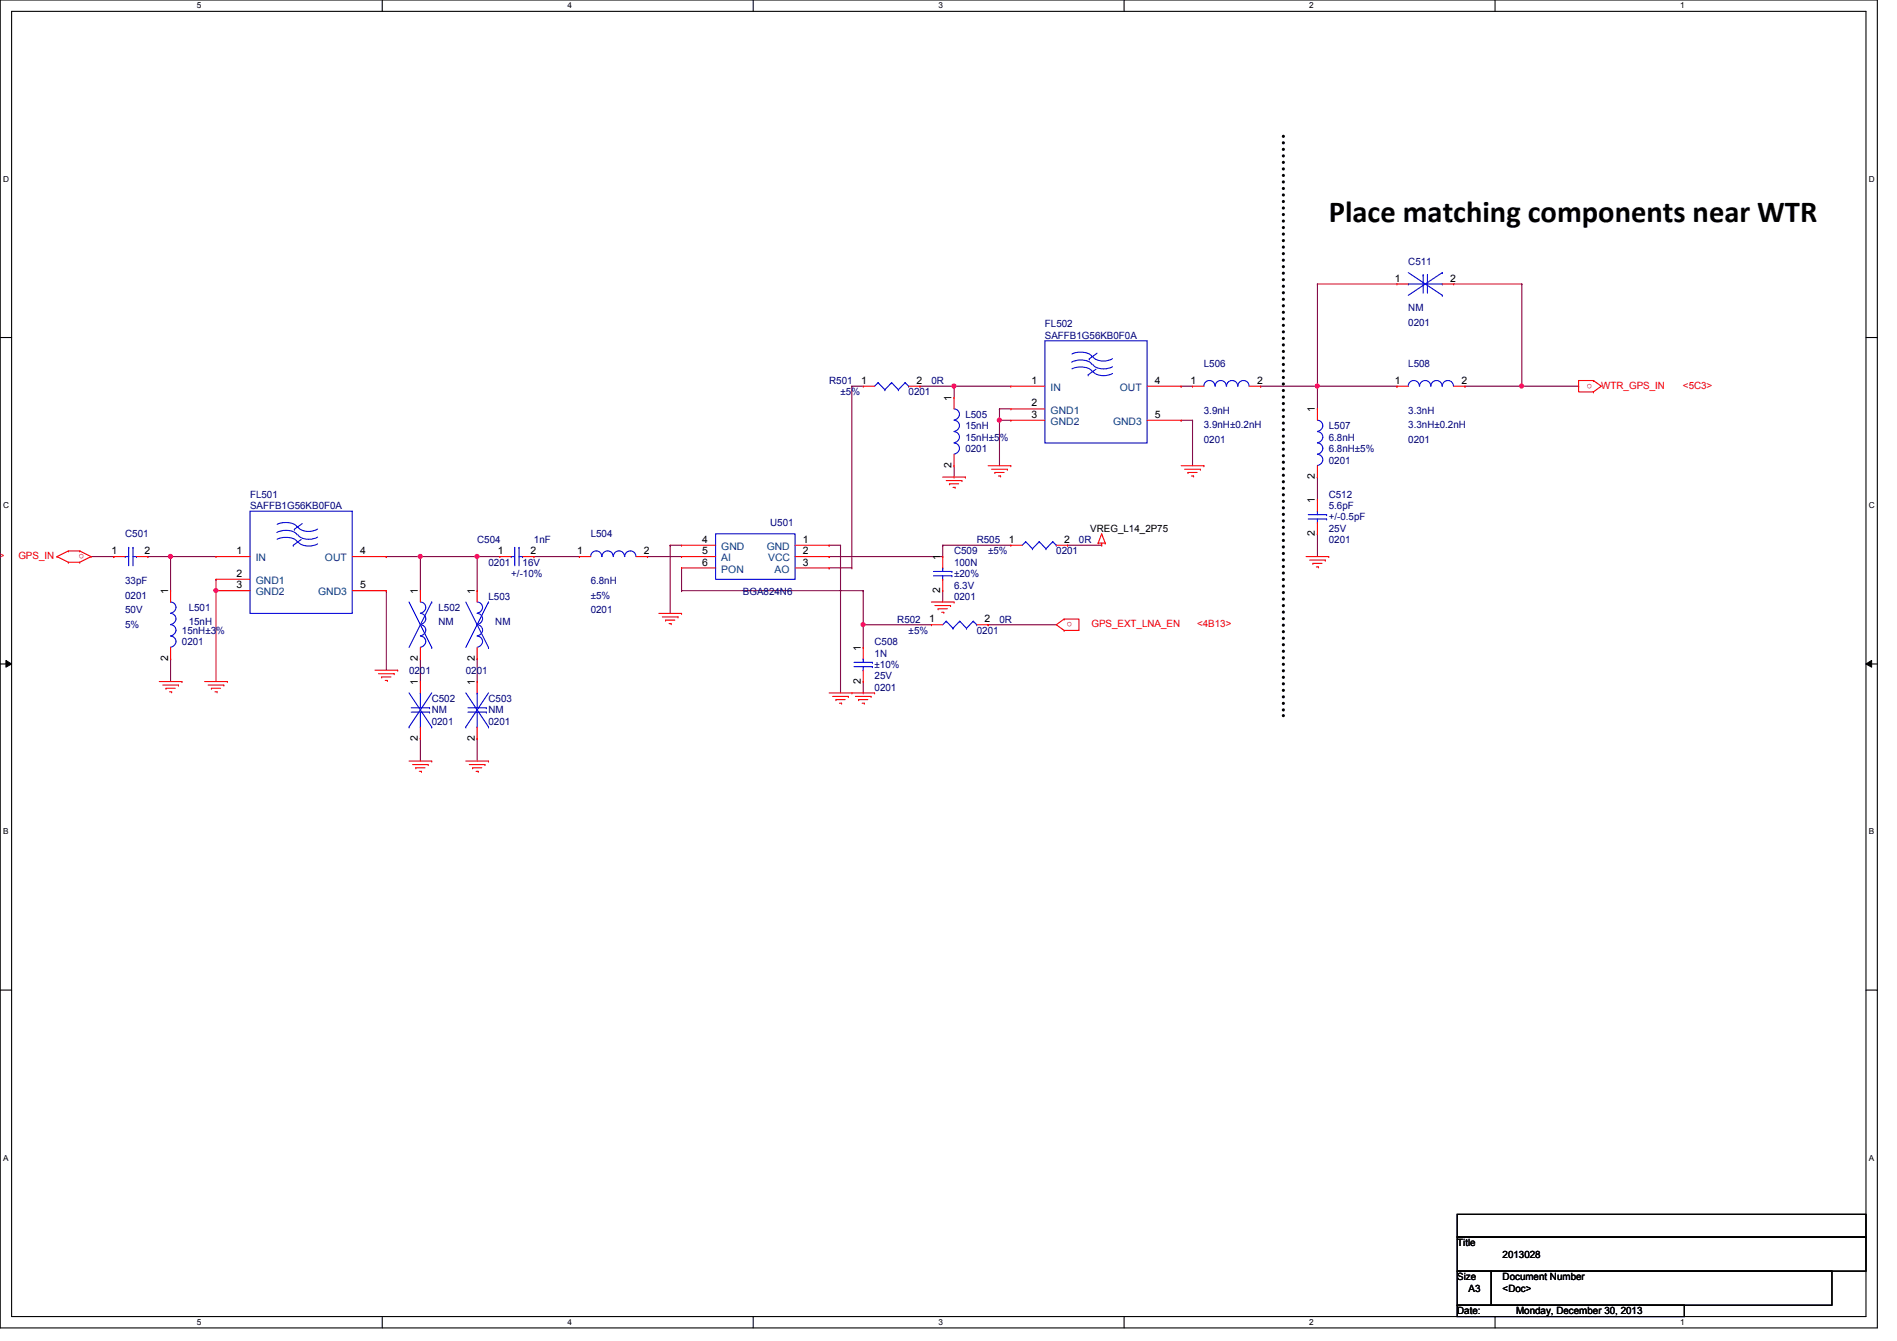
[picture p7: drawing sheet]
<svg xmlns="http://www.w3.org/2000/svg" width="297mm" height="210mm" viewBox="0 0 297 210" stroke-linecap="round" stroke-linejoin="round" font-family="sans-serif">
<path d="M0 0h294v207.9h-294zM1.8 1.8h290.4v204.3h-290.4z" fill="none" stroke="#000" stroke-width=".17"/>
<g fill="#fff">
<path d="M30.8 .2h.7v1.4h-.7z"/>
<path d="M30.8 206.2h.7v1.4h-.7z"/>
</g>
<path d="M59.9 0v1.8M59.9 206.1v1.8" fill="none" stroke="#000" stroke-width=".17"/>
<g fill="#fff">
<path d="M88.9 .2h.6v1.4h-.6z"/>
<path d="M88.9 206.2h.6v1.4h-.6z"/>
</g>
<path d="M117.9 0v1.8M117.9 206.1v1.8" fill="none" stroke="#000" stroke-width=".17"/>
<g fill="#fff">
<path d="M146.9 .2h.7v1.4h-.7z"/>
<path d="M146.9 206.2h.7v1.4h-.7z"/>
</g>
<path d="M176 0v1.8M176 206.1v1.8" fill="none" stroke="#000" stroke-width=".17"/>
<g fill="#fff">
<path d="M205 .2h.7v1.4h-.7z"/>
<path d="M205 206.2h.7v1.4h-.7z"/>
</g>
<path d="M234.1 0v1.8M234.1 206.1v1.8" fill="none" stroke="#000" stroke-width=".17"/>
<g fill="#fff">
<path d="M263.1 .2h.7v1.4h-.7z"/>
<path d="M263.1 206.2h.7v1.4h-.7z"/>
<path d="M.5 27.3h.9v1.4h-.9z"/>
<path d="M292.6 27.3h.9v1.4h-.9z"/>
<path d="M.5 78.4h.9v1.4h-.9z"/>
<path d="M292.6 78.4h.9v1.4h-.9z"/>
</g>
<path d="M0 52.8h1.8M292.2 52.8h1.8" fill="none" stroke="#000" stroke-width=".17"/>
<g fill="#fff">
<path d="M.5 129.5h.8v1.4h-.8z"/>
<path d="M292.6 129.5h.9v1.4h-.9z"/>
</g>
<path d="M0 103.9h1.8M292.2 103.9h1.8" fill="none" stroke="#000" stroke-width=".17"/>
<path d="M.9 103.4l.9 .5-.9 .5zM292.2 103.9l.9-.5v1z" fill="#000"/>
<path d="M.9 103.4l.9 .5-.9 .5zM292.2 103.9l.9-.5v1z" fill="none" stroke="#000" stroke-width=".16"/>
<g fill="#fff">
<path d="M.5 180.5h.8v1.4h-.8z"/>
<path d="M292.6 180.5h.9v1.4h-.9z"/>
</g>
<path d="M0 155h1.8M292.2 155h1.8" fill="none" stroke="#000" stroke-width=".17"/>
<path d="M201 21.3v90.7" fill="none" stroke="#000" stroke-width=".51" stroke-dasharray="0 1"/>
<circle cx="201" cy="112" r=".25" fill="#000" stroke-dasharray="0 1"/>
<path d="M14.3 87.1h3.5M17.8 87.1h.1M26.7 87.1h.1M26.7 87.1v5.4" fill="none" stroke="#800040" stroke-width=".17"/>
<circle cx="26.7" cy="87.1" r=".32" fill="#f0f"/>
<circle cx="26.7" cy="87.1" r=".32" fill="none" stroke="#f0f" stroke-width=".17"/>
<path d="M26.7 87.1h.1M26.7 87.1h7.1M60.5 87.1h.1M60.5 87.1h5.3" fill="none" stroke="#800040" stroke-width=".17"/>
<circle cx="65.8" cy="87.1" r=".32" fill="#f0f"/>
<circle cx="65.8" cy="87.1" r=".32" fill="none" stroke="#f0f" stroke-width=".17"/>
<g fill="none" stroke="#800040" stroke-width=".17">
<path d="M133.4 60.5h.1M133.4 60.5h1.8M144.1 60.5h.1M144.1 60.5h5.3M65.8 87.1h.1M65.8 87.1v5.4M65.8 87.1h8.9M147.6 85.3h.1M147.6 92.5h.1M147.6 85.3h10.7M147.6 92.5v1.7M167.2 85.3h.1"/>
<path d="M167.2 85.3h5.3M65.8 103.1h.1M65.8 115.6h.1M65.8 103.1v3.6M65.8 115.6v3.5"/>
</g>
<circle cx="149.4" cy="60.4" r=".32" fill="#f0f"/>
<circle cx="149.4" cy="60.4" r=".32" fill="none" stroke="#f0f" stroke-width=".17"/>
<path d="M149.4 60.5h.1M149.4 60.5v1.7M149.4 60.5h8.9M156.5 64h.1M156.5 65.8h.1M156.5 64h1.8M156.5 64v8.9M156.5 65.8h1.8M104.9 85.3h.1M104.9 85.3h1.8M104.9 85.3v10.7" fill="none" stroke="#800040" stroke-width=".17"/>
<circle cx="156.5" cy="65.8" r=".32" fill="#f0f"/>
<circle cx="156.5" cy="65.8" r=".32" fill="none" stroke="#f0f" stroke-width=".17"/>
<g fill="none" stroke="#800040" stroke-width=".17">
<path d="M206.3 44.4h.1M206.3 44.4v19.6M206.3 44.4h12.4M185 65.8h.1M185 60.5h.1M185 65.8h1.7M185 60.5h1.7M186.7 65.8h.1M186.7 65.8v7.1M197.4 60.5h.1M197.4 60.5h21.3M206.3 74.7h.1"/>
<path d="M206.3 60.5h.1M206.3 74.7v3.5M218.7 60.5h.1M206.3 83.6h.1M206.3 83.6v3.5"/>
</g>
<circle cx="206.3" cy="60.4" r=".32" fill="#f0f"/>
<circle cx="206.3" cy="60.4" r=".32" fill="none" stroke="#f0f" stroke-width=".17"/>
<path d="M238.3 44.4v16.1M238.3 60.5h.1" fill="none" stroke="#800040" stroke-width=".17"/>
<circle cx="238.3" cy="60.4" r=".32" fill="#f0f"/>
<circle cx="238.3" cy="60.4" r=".32" fill="none" stroke="#f0f" stroke-width=".17"/>
<path d="M229.4 60.5h.1M229.4 60.5h17.8M247.2 60.5h.1M33.8 90.7h.1M33.8 92.5h.1M33.8 90.7v16" fill="none" stroke="#800040" stroke-width=".17"/>
<circle cx="33.8" cy="92.4" r=".32" fill="#f0f"/>
<circle cx="33.8" cy="92.4" r=".32" fill="none" stroke="#f0f" stroke-width=".17"/>
<g fill="none" stroke="#800040" stroke-width=".17">
<path d="M227.6 44.4h10.7M238.3 44.4h.1M133.4 60.5v28.4M23.2 87.1h.1M23.2 87.1h3.5M60.5 92.5h.1M60.5 92.5v12.4M101.4 87.1h.1M101.4 87.1h5.3M106.7 88.9h.1M106.7 92.5h.1M106.7 88.9v3.6"/>
<path d="M106.7 92.5h28.5M129.8 88.9h.1M129.8 88.9h3.6M133.4 88.9h.1M135.2 92.5h.1M135.2 92.5v5.3M26.7 103.1h.1M26.7 103.1v3.6M74.7 103.1h.1M74.7 115.6h.1M74.7 103.1v3.6M74.7 115.6v3.5"/>
</g>
<circle cx="135.1" cy="97.8" r=".32" fill="#f0f"/>
<circle cx="135.1" cy="97.8" r=".32" fill="none" stroke="#f0f" stroke-width=".17"/>
<g fill="none" stroke="#800040" stroke-width=".17">
<path d="M149.4 74.7h.1M149.4 72.9v1.8M74.7 87.1h.1M74.7 87.1h3.6M129.8 87.1h.1M129.8 85.3h.1M129.8 87.1h17.8M129.8 85.3h1.8M131.6 85.3h.1M131.6 85.3v23.2M135.2 97.8h.1M135.2 97.8h10.6"/>
<path d="M135.2 97.8v3.5M154.7 97.8h.1M154.7 97.8h10.7"/>
</g>
<circle cx="74.7" cy="87.1" r=".32" fill="#f0f"/>
<circle cx="74.7" cy="87.1" r=".32" fill="none" stroke="#f0f" stroke-width=".17"/>
<path d="M74.7 92.5h.1M74.7 87.1v5.4M83.6 87.1h.1M83.6 87.1h7.1M147.6 85.3h.1M147.6 85.3v1.8M135.2 108.5h.1M135.2 106.7v1.8" fill="none" stroke="#800040" stroke-width=".17"/>
<g fill="none" stroke="#f00" stroke-width=".17">
<path d="M218.7 44.4h.1M218.7 44.4h1.8M225.8 44.4h1.8M227.6 44.4h.1M249.5 59.6h.1M249.5 59.6h-2.3v1.7h2.3M249.5 59.6l1.2 .9-1.2 .8M135.2 60.5h.1M135.2 60.5h1.7M142.3 60.5h1.8M144.1 60.5h.1M147.6 74.7h3.6"/>
<path d="M148.2 75.2h2.4M148.7 75.7h.1M148.7 75.7h1.4M149.2 76.3h.4M149.4 62.2h.1M149.4 72.9h.1M149.4 62.2v1.8M149.4 71.1v1.8M149.6 76.3h.1M150.6 75.2h.1M151.2 74.7h.1M154.7 72.9h3.6"/>
<path d="M155.3 73.4h2.4M155.8 74h.1M155.8 74h1.4M156.3 74.5h.4M156.7 74.5h.1M157.7 73.4h.1M158.3 72.9h.1M158.3 60.5h.1M158.3 65.8h.1M158.3 64h.1M158.3 60.5h5.3M158.3 65.8h5.3"/>
<path d="M158.3 64h5.3M179.6 60.5h5.4M179.6 65.8h5.4M185 60.5h.1M185 65.8h.1M185 72.9h3.5M185.5 73.4h2.5M186 74h.1M186 74h1.4M186.6 74.5h.3M186.7 60.5h.1M186.7 60.5h1.8"/>
<path d="M186.9 74.5h.1M188 73.4h.1M188.5 72.9h.1M195.6 60.5h1.8M197.4 60.5h.1M206.3 78.2h.1M206.3 64h.1M206.3 74.7h.1M206.3 64v1.8M206.3 72.9v1.8M206.3 78.2v1.8M218.7 60.5h.1"/>
<path d="M218.7 60.5h1.8M227.6 60.5h1.8M229.4 60.5h.1M249.5 61.3h.1M8.9 87.1h.1M8.9 87.1l1.8 .9M10.7 88h.1M10.7 86.2h.1M10.7 88h1.8M10.7 86.2h1.8M10.7 86.2l-1.8 .9M12.5 88h.1"/>
<path d="M12.5 86.2h.1M12.5 86.2l1.8 .9M14.3 87.1h.1M14.3 87.1l-1.8 .9M17.8 87.1h.1M17.8 87.1h1.8M21.4 87.1h1.8M23.2 87.1h.1M26.7 92.5h.1M26.7 92.5v1.7M33.8 87.1h.1M33.8 92.5h.1"/>
<path d="M33.8 90.7h.1M33.8 87.1h5.4M33.8 92.5h5.4M33.8 90.7h5.4M55.2 87.1h5.3M55.2 92.5h5.3M60.5 87.1h.1M60.5 92.5h.1M65.8 92.5h.1M65.8 92.5v1.7M74.7 92.5h.1M74.7 92.5v1.7"/>
<path d="M78.3 87.1h.1M78.3 87.1h1.7M81.8 87.1h1.8M83.6 87.1h.1M90.7 87.1h.1M90.7 87.1h1.8M99.6 87.1h1.8M101.4 87.1h.1M103.2 96h3.5M103.7 96.6h2.5M104.2 97.1h.1M104.2 97.1h1.5"/>
<path d="M104.8 97.6h.3M105.1 97.6h.1M106.2 96.6h.1M106.7 96h.1M106.7 85.3h.1M106.7 87.1h.1M106.7 88.9h.1M106.7 87.1h5.4M106.7 85.3h5.4M106.7 88.9h5.4M124.5 87.1h5.3M124.5 85.3h5.3"/>
<path d="M124.5 88.9h5.3M129.8 85.3h.1M129.8 87.1h.1M129.8 88.9h.1M145.8 97.8h.1M145.8 94.2h3.6M145.8 97.8h1.8M146.4 94.8h2.4M146.9 95.3h.1M146.9 95.3h1.4M147.4 95.8h.4M147.6 87.1h.1"/>
<path d="M147.6 92.5h.1M147.6 87.1v1.8M147.6 90.7v1.8M147.8 95.8h.1M148.8 94.8h.1M149.4 94.2h.1M152.9 97.8h1.8M154.7 97.8h.1M158.3 85.3h.1M158.3 85.3h1.8M165.4 85.3h1.8M166.6 98.7h.1"/>
<path d="M166.6 96.9h.1M166.6 96.9h2.3v1.8h-2.3M166.6 96.9l-1.2 .9 1.2 .9M167.2 85.3h.1M172 85h.1M172 85h1.1M172.5 85.3h.1M172.5 83.6h.1M172.5 85v.3M172.5 83.6l-.5 1.4M172.5 83.6l.6 1.4M173.1 85h.1"/>
<path d="M204.5 87.1h3.6M205.1 87.7h2.4M205.6 88.2h.1M205.6 88.2h1.4M206.1 88.7h.4M206.3 83.6h.1M206.3 81.8v1.8M206.5 88.7h.1M207.5 87.7h.1M208.1 87.1h.1M24.9 106.7h3.6M25.5 107.2h2.4"/>
<path d="M26 107.7h.1M26 107.7h1.4M26.5 108.3h.4M26.7 103.1h.1M26.7 101.3v1.8M26.9 108.3h.1M27.9 107.2h.1M28.5 106.7h.1M32 106.7h3.6M32.6 107.2h2.4M33.1 107.7h.1M33.1 107.7h1.4"/>
<path d="M33.7 108.3h.3M34 108.3h.1M35 107.2h.1M35.6 106.7h.1M58.7 104.9h3.6M59.3 105.5h2.4M59.8 106h.1M59.8 106h1.4M60.3 106.5h.4M60.7 106.5h.1M61.7 105.5h.1M62.3 104.9h.1"/>
<path d="M64 119.1h3.6M64.6 119.7h2.5M65.8 106.7h.1M65.8 115.6h.1M65.8 103.1h.1M65.8 101.3v1.8M65.8 106.7v1.8M65.8 113.8v1.8M67.1 119.7h.1M67.6 119.1h.1M72.9 119.1h3.6M73.5 119.7h2.4"/>
<path d="M74.7 106.7h.1M74.7 115.6h.1M74.7 103.1h.1M74.7 101.3v1.8M74.7 106.7v1.8M74.7 113.8v1.8M75.9 119.7h.1M76.5 119.1h.1M129.8 108.5h7.1M130.4 109h2.4M130.9 109.5h.1M130.9 109.5h1.4"/>
<path d="M131.4 110.1h.4M131.8 110.1h.1M132.8 109h.1M133.4 108.5h.1M133.9 109h2.5M134.4 109.5h.1M134.4 109.5h1.5M135 110.1h.3M135.2 101.3h.1M135.2 106.7h.1M135.2 101.3v1.8M135.2 104.9v1.8"/>
<path d="M135.3 110.1h.1M136.4 109h.1M136.9 108.5h.1M65.1 120.2h.1M65.1 120.2h1.4M65.7 120.7h.3M66 120.7h.1M74 120.2h.1M74 120.2h1.4M74.5 120.7h.4M74.9 120.7h.1"/>
</g>
<path d="M228.2 190.1h64v3.5h-64zM228.2 193.6h64v5.4h-64zM228.2 199h5.3v5.3h-5.3zM233.5 199h53.3v5.3h-53.3zM228.2 204.3h35.5v1.8h-35.5z" fill="none" stroke="#000" stroke-width=".17"/>
<g fill="none" stroke="#00f" stroke-width=".17">
<path d="M137.5 59.9h.1M137.5 59.9l-.6 .6M137.5 59.9l1.1 1.1M139.6 59.9h.1M139.6 59.9l-1 1.1M139.6 59.9l1.1 1.1M141.7 59.9h.1M141.7 59.9l-1 1.1M141.7 59.9l.6 .6M163.6 53.3h16v16h-16zM167.8 56.7a3 3 0 0 1 3 .1l.2 .3M167.8 55.4a3.1 3.1 0 0 1 3 .2l.2 .2"/>
<path d="M167.8 57.7a3.2 3.2 0 0 1 3 .2l.2 .2M170.4 58.7h.1M170.6 56.2h.1M171.1 57a2.5 2.5 0 0 0 3.1 .4M171.1 58.1a2.5 2.5 0 0 0 3.1 .4M171.1 55.8a2.43 2.43 0 0 0 3.1 .3M171.6 57.8l-1.2 .9M171.8 55.3l-1.2 .9M220.5 44.4h.1M220.5 44.4h2.3M220.5 42.7l5.3 3.5M222.8 43h.1"/>
<path d="M222.8 43v2.9M223.5 43h.1M223.5 43v2.9M223.5 44.4h2.3M225.8 44.4h.1M225.8 46.2h.1M225.8 42.7h.1M225.8 42.7l-5.3 3.5M138.6 61h.1M140.7 61h.1M142.3 60.5h.1M149.4 64a.87 .87 0 0 1 .8 .9 .87 .87 0 0 1-.8 .8"/>
<path d="M149.4 65.8a.87 .87 0 0 1 .8 .9 .87 .87 0 0 1-.8 .8M149.4 67.6a.87 .87 0 0 1 .8 .8 .87 .87 0 0 1-.8 .9M149.4 69.3a.87 .87 0 0 1 .8 .9 .87 .87 0 0 1-.8 .9M188.5 60.5a.87 .87 0 0 1 .9-.9 .87 .87 0 0 1 .8 .9M190.3 60.5a.87 .87 0 0 1 .9-.9 .87 .87 0 0 1 .8 .9M192.1 60.5a.87 .87 0 0 1 .8-.9 .87 .87 0 0 1 .9 .9M193.8 60.5a.87 .87 0 0 1 .9-.9 .87 .87 0 0 1 .9 .9M206.3 65.8a.87 .87 0 0 1 .8 .9 .87 .87 0 0 1-.8 .8M206.3 67.6a.87 .87 0 0 1 .8 .8 .87 .87 0 0 1-.8 .9M206.3 69.3a.87 .87 0 0 1 .8 .9 .87 .87 0 0 1-.8 .9M206.3 71.1a.87 .87 0 0 1 .8 .9 .87 .87 0 0 1-.8 .9M220.5 60.5a.87 .87 0 0 1 .9-.9 .87 .87 0 0 1 .8 .9"/>
<path d="M222.3 60.5a.87 .87 0 0 1 .9-.9 .87 .87 0 0 1 .8 .9M224.1 60.5a.87 .87 0 0 1 .8-.9 .87 .87 0 0 1 .9 .9M225.8 60.5a.87 .87 0 0 1 .9-.9 .87 .87 0 0 1 .9 .9M19.6 87.1h.1M19.6 87.1h.5M20.1 85.7h.1M20.1 85.7v2.9M20.8 85.7h.1M20.8 85.7v2.9M20.8 87.1h.6M21.4 87.1h.1M26.7 94.2a.87 .87 0 0 1 .9 .9 .87 .87 0 0 1-.9 .9"/>
<path d="M26.7 96a.87 .87 0 0 1 .9 .9 .87 .87 0 0 1-.9 .8M26.7 97.8a.87 .87 0 0 1 .9 .9 .87 .87 0 0 1-.9 .8M26.7 99.6a.87 .87 0 0 1 .9 .8 .87 .87 0 0 1-.9 .9M39.2 80h16v16h-16zM43.3 83.4a3 3 0 0 1 3.1 .1l.1 .2M43.4 82.1a3.1 3.1 0 0 1 3 .2l.1 .2M43.4 84.4a3.2 3.2 0 0 1 3 .2l.1 .2M45.9 85.3h.1M46.1 82.8h.1M46.6 83.7a2.5 2.5 0 0 0 3.1 .4M46.6 84.8a2.5 2.5 0 0 0 3.1 .3M46.6 82.5a2.43 2.43 0 0 0 3.1 .3"/>
<path d="M47.2 84.5l-1.3 .8M47.3 82l-1.2 .8M64 94.2l3.6 7.1M65.8 94.2a.87 .87 0 0 1 .9 .9 .87 .87 0 0 1-.9 .9M65.8 96a.87 .87 0 0 1 .9 .9 .87 .87 0 0 1-.9 .8M65.8 97.8a.87 .87 0 0 1 .9 .9 .87 .87 0 0 1-.9 .8M65.8 99.6a.87 .87 0 0 1 .9 .8 .87 .87 0 0 1-.9 .9M67.6 94.2h.1M67.6 94.2l-3.6 7.1M72.9 94.2l3.6 7.1M74.7 94.2a.87 .87 0 0 1 .9 .9 .87 .87 0 0 1-.9 .9M74.7 96a.87 .87 0 0 1 .9 .9 .87 .87 0 0 1-.9 .8"/>
<path d="M74.7 97.8a.87 .87 0 0 1 .9 .9 .87 .87 0 0 1-.9 .8M74.7 99.6a.87 .87 0 0 1 .9 .8 .87 .87 0 0 1-.9 .9M76.5 94.2h.1M76.5 94.2l-3.6 7.1M80 87.1h.1M80 87.1h.6M80.6 85.7h.1M80.6 85.7v2.9M81.3 85.7h.1M81.3 87.1h.5M81.3 85.7v2.9M81.8 87.1h.1"/>
<path d="M92.5 87.1a.87 .87 0 0 1 .9-.9 .87 .87 0 0 1 .8 .9M94.3 87.1a.87 .87 0 0 1 .8-.9 .87 .87 0 0 1 .9 .9M96.1 87.1a.87 .87 0 0 1 .8-.9 .87 .87 0 0 1 .9 .9M97.8 87.1a.87 .87 0 0 1 .9-.9 .87 .87 0 0 1 .9 .9M112.1 83.6h12.4v7.1h-12.4zM146.2 89.5h2.9M146.2 90.1h2.9M147.6 88.9h.1M147.6 90.7h.1M147.6 88.9v.6M147.6 90.1v.6M148.2 97.2h.1"/>
<path d="M148.2 97.2l-.6 .6M148.2 97.2l1 1.1M149.1 89.5h.1M149.1 90.1h.1M149.2 98.3h.1M150.3 97.2h.1M150.3 97.2l-1.1 1.1M150.3 97.2l1 1.1M151.3 98.3h.1M152.4 97.2h.1M152.4 97.2l-1.1 1.1M152.4 97.2l.5 .6"/>
<path d="M152.9 97.8h.1M160.6 84.8h.1M160.6 84.8l-.5 .5M160.6 84.8l1.1 1.1M161.7 85.9h.1M162.7 84.8h.1M162.7 84.8l-1 1.1M162.7 84.8l1.1 1.1M163.8 85.9h.1M164.8 84.8h.1M164.8 84.8l-1 1.1M164.8 84.8l.6 .5"/>
<path d="M165.4 85.3h.1M204.8 80.6h2.9M204.8 81.2h2.9M206.3 80h.1M206.3 81.8h.1M206.3 80v.6M206.3 81.2v.6M207.7 80.6h.1M207.7 81.2h.1M64 113.8h.1M64 108.5l3.6 5.3M64.4 110.8h2.9"/>
<path d="M64.4 111.5h2.9M65.8 108.5h.1M65.8 113.8h.1M65.8 108.5v2.3M65.8 111.5v2.3M67.3 110.8h.1M67.3 111.5h.1M67.6 113.8h.1M67.6 101.3h.1M67.6 108.5l-3.6 5.3M72.9 113.8h.1M72.9 108.5l3.6 5.3"/>
<path d="M73.3 110.8h2.9M73.3 111.5h2.9M74.7 108.5h.1M74.7 113.8h.1M74.7 108.5v2.3M74.7 111.5v2.3M76.2 110.8h.1M76.2 111.5h.1M76.5 113.8h.1M76.5 101.3h.1M76.5 108.5l-3.6 5.3M133.7 103.7h2.9"/>
<path d="M133.7 104.4h2.9M135.2 103.1h.1M135.2 104.9h.1M135.2 103.1v.6M135.2 104.4v.5M136.6 103.7h.1M136.6 104.4h.1"/>
</g>
<circle cx="26.7" cy="87.1" r=".32" fill="#f0f"/>
<circle cx="26.7" cy="87.1" r=".32" fill="none" stroke="#f0f" stroke-width=".17"/>
<circle cx="65.8" cy="87.1" r=".32" fill="#f0f"/>
<circle cx="65.8" cy="87.1" r=".32" fill="none" stroke="#f0f" stroke-width=".17"/>
<circle cx="149.4" cy="60.4" r=".32" fill="#f0f"/>
<circle cx="149.4" cy="60.4" r=".32" fill="none" stroke="#f0f" stroke-width=".17"/>
<circle cx="156.5" cy="65.8" r=".32" fill="#f0f"/>
<circle cx="156.5" cy="65.8" r=".32" fill="none" stroke="#f0f" stroke-width=".17"/>
<circle cx="206.3" cy="60.4" r=".32" fill="#f0f"/>
<circle cx="206.3" cy="60.4" r=".32" fill="none" stroke="#f0f" stroke-width=".17"/>
<circle cx="238.3" cy="60.4" r=".32" fill="#f0f"/>
<circle cx="238.3" cy="60.4" r=".32" fill="none" stroke="#f0f" stroke-width=".17"/>
<circle cx="33.8" cy="92.4" r=".32" fill="#f0f"/>
<circle cx="33.8" cy="92.4" r=".32" fill="none" stroke="#f0f" stroke-width=".17"/>
<circle cx="135.1" cy="97.8" r=".32" fill="#f0f"/>
<circle cx="135.1" cy="97.8" r=".32" fill="none" stroke="#f0f" stroke-width=".17"/>
<circle cx="74.7" cy="87.1" r=".32" fill="#f0f"/>
<circle cx="74.7" cy="87.1" r=".32" fill="none" stroke="#f0f" stroke-width=".17"/>
<text font-size="4.8" x="208.1" y="34.8">Place matching components near WTR</text>
<g font-size="1.6" fill="#000080">
<text x="220.5" y="41.4">C511</text>
<text x="163.6" y="51.2">FL502</text>
<text x="163.6" y="53">SAFFB1G56KB0F0A</text>
<text x="220.5" y="48.7">NM</text>
<text x="220.5" y="51.1">0201</text>
<text x="188.5" y="57.4">L506</text>
<text x="220.5" y="57.4">L508</text>
<text x="129.8" y="60.1">R501</text>
<text x="131.6" y="61.9">±5%</text>
<text x="142.3" y="61.9">0201</text>
<text x="145.8" y="60.1">0R</text>
<text x="151.2" y="65.4">L505</text>
<text x="188.5" y="64.7">3.9nH</text>
<text x="220.5" y="64.7">3.3nH</text>
<text x="151.2" y="67.2">15nH</text>
<text x="151.2" y="69">15nH±5%</text>
<text x="151.2" y="70.8">0201</text>
<text x="188.5" y="67.1">3.9nH±0.2nH</text>
<text x="188.5" y="69.3">0201</text>
<text x="208.1" y="67.2">L507</text>
<text x="208.1" y="69">6.8nH</text>
<text x="208.1" y="70.8">6.8nH±5%</text>
<text x="220.5" y="67.1">3.3nH±0.2nH</text>
<text x="220.5" y="69.3">0201</text>
<text x="39.2" y="77.9">FL501</text>
<text x="208.1" y="77.9">C512</text>
<text x="208.1" y="72.6">0201</text>
<text x="39.2" y="79.7">SAFFB1G56KB0F0A</text>
<text x="120.6" y="82.3">U501</text>
<text x="208.1" y="79.7">5.6pF</text>
<text x="208.1" y="83.2">25V</text>
<text x="208.1" y="81.4">+/-0.5pF</text>
<text x="19.6" y="84.1">C501</text>
<text x="74.7" y="85">C504</text>
<text x="76.5" y="88.6">0201</text>
<text x="81.8" y="88.6">16V</text>
<text x="83.6" y="85">1nF</text>
<text x="92.5" y="84.1">L504</text>
<text x="149.4" y="86.8">C509</text>
<text x="149.4" y="88.6">100N</text>
<text x="152.9" y="85">R505</text>
<text x="154.7" y="86.8">±5%</text>
<text x="165.4" y="86.8">0201</text>
<text x="168.9" y="85">0R</text>
<text x="208.1" y="85">0201</text>
<text x="19.6" y="91.4">33pF</text>
<text x="19.6" y="93.7">0201</text>
<text x="29.5" y="95.7">L501</text>
<text x="68.7" y="95.7">L502</text>
<text x="76.5" y="93.9">L503</text>
<text x="80" y="90.3">+/-10%</text>
<text x="92.5" y="91.4">6.8nH</text>
<text x="92.5" y="93.7">±5%</text>
<text x="116.3" y="93.2">BGA824N6</text>
<text x="149.4" y="93.9">0201</text>
<text x="149.4" y="92.1">6.3V</text>
<text x="149.4" y="90.3">±20%</text>
<text x="19.6" y="96">50V</text>
<text x="19.6" y="98.3">5%</text>
<text x="28.5" y="99.2">15nH±3%</text>
<text x="28.5" y="101">0201</text>
<text x="29.5" y="97.8">15nH</text>
<text x="68.7" y="97.8">NM</text>
<text x="77.6" y="97.8">NM</text>
<text x="92.5" y="96">0201</text>
<text x="136.9" y="101">C508</text>
<text x="140.5" y="97.5">R502</text>
<text x="142.3" y="99.2">±5%</text>
<text x="152.9" y="99.2">0201</text>
<text x="156.5" y="97.5">0R</text>
<text x="64" y="105.5">0201</text>
<text x="72.9" y="105.5">0201</text>
<text x="136.9" y="102.8">1N</text>
<text x="136.9" y="106.3">25V</text>
<text x="136.9" y="104.6">±10%</text>
<text x="67.6" y="109.9">C502</text>
<text x="67.6" y="111.7">NM</text>
<text x="67.6" y="113.5">0201</text>
<text x="76.5" y="109.9">C503</text>
<text x="76.5" y="111.7">NM</text>
<text x="76.5" y="113.5">0201</text>
<text x="136.9" y="108.1">0201</text>
</g>
<g font-size="1.6">
<text x="218.4" y="44.1">1</text>
<text x="227.1" y="44.1">2</text>
<text x="134.8" y="60.1">1</text>
<text x="143.5" y="60.1">2</text>
<text x="149" y="62.8" transform="rotate(-90 149 62.8)">1</text>
<text x="161.5" y="60.1">1</text>
<text x="161.5" y="65.4">3</text>
<text x="161.5" y="63.6">2</text>
<text x="180.8" y="60.1">4</text>
<text x="180.8" y="65.4">5</text>
<text x="186.4" y="60.1">1</text>
<text x="196.8" y="60.1">2</text>
<text x="205.9" y="64.6" transform="rotate(-90 205.9 64.6)">1</text>
<text x="218.4" y="60.1">1</text>
<text x="228.9" y="60.1">2</text>
<text x="149" y="73.2" transform="rotate(-90 149 73.2)">2</text>
<text x="205.9" y="75" transform="rotate(-90 205.9 75)">2</text>
<text x="170.7" y="83.2">VREG_L14_2P75</text>
<text x="205.9" y="83.9" transform="rotate(-90 205.9 83.9)">2</text>
<text x="205.9" y="78.8" transform="rotate(-90 205.9 78.8)">1</text>
<text x="17.5" y="86.7">1</text>
<text x="22.6" y="86.7">2</text>
<text x="37" y="86.7">1</text>
<text x="56.4" y="86.7">4</text>
<text x="77.9" y="86.7">1</text>
<text x="83.1" y="86.7">2</text>
<text x="90.4" y="86.7">1</text>
<text x="100.8" y="86.7">2</text>
<text x="109.9" y="85">4</text>
<text x="109.9" y="86.7">5</text>
<text x="109.9" y="88.5">6</text>
<text x="125.7" y="86.7">2</text>
<text x="125.7" y="85">1</text>
<text x="125.7" y="88.5">3</text>
<text x="147.2" y="87.7" transform="rotate(-90 147.2 87.7)">1</text>
<text x="157.9" y="85">1</text>
<text x="166.6" y="85">2</text>
<text x="26.3" y="93" transform="rotate(-90 26.3 93)">1</text>
<text x="37" y="92.1">3</text>
<text x="37" y="90.3">2</text>
<text x="56.4" y="92.1">5</text>
<text x="65.4" y="93" transform="rotate(-90 65.4 93)">1</text>
<text x="74.3" y="93" transform="rotate(-90 74.3 93)">1</text>
<text x="147.2" y="92.8" transform="rotate(-90 147.2 92.8)">2</text>
<text x="134.8" y="101.9" transform="rotate(-90 134.8 101.9)">1</text>
<text x="145.5" y="97.4">1</text>
<text x="154.2" y="97.4">2</text>
<text x="26.3" y="103.5" transform="rotate(-90 26.3 103.5)">2</text>
<text x="65.4" y="107.2" transform="rotate(-90 65.4 107.2)">1</text>
<text x="65.4" y="103.5" transform="rotate(-90 65.4 103.5)">2</text>
<text x="74.3" y="107.2" transform="rotate(-90 74.3 107.2)">1</text>
<text x="74.3" y="103.5" transform="rotate(-90 74.3 103.5)">2</text>
<text x="134.8" y="107" transform="rotate(-90 134.8 107)">2</text>
<text x="65.4" y="115.9" transform="rotate(-90 65.4 115.9)">2</text>
<text x="74.3" y="115.9" transform="rotate(-90 74.3 115.9)">2</text>
<text x="228.2" y="195.1">Title</text>
<text x="235.3" y="196.8">2013028</text>
<text x="228.2" y="200.4">Size</text>
<text x="230" y="202.2">A3</text>
<text x="235.3" y="200.4">Document Number</text>
<text x="235.3" y="202.2">&lt;Doc&gt;</text>
<text x="228.2" y="205.7">Date:</text>
<text x="237.4" y="205.7">Monday, December 30, 2013</text>
</g>
<g font-size="1.6" fill="#004080">
<text x="164.5" y="61.2">IN</text>
<text x="164.5" y="64.7">GND1</text>
<text x="175.3" y="61.2">OUT</text>
<text x="164.5" y="66.5">GND2</text>
<text x="174.3" y="66.5">GND3</text>
<text x="40" y="87.8">IN</text>
<text x="50.9" y="87.8">OUT</text>
<text x="112.9" y="86.1">GND</text>
<text x="112.9" y="87.8">AI</text>
<text x="112.9" y="89.6">PON</text>
<text x="120.1" y="86.1">GND</text>
<text x="120.3" y="87.8">VCC</text>
<text x="121.3" y="89.6">AO</text>
<text x="40" y="93.2">GND2</text>
<text x="40" y="91.4">GND1</text>
<text x="49.8" y="93.2">GND3</text>
</g>
<g font-size="1.6" fill="#f00">
<text x="249.3" y="60" transform="rotate(180 249.3 60)">o</text>
<text x="250.7" y="60.8">WTR_GPS_IN</text>
<text x="263.5" y="60.8">&lt;5C3&gt;</text>
<text x="-.2" y="87.5">&gt;</text>
<text x="2.9" y="87.5">GPS_IN</text>
<text x="13.2" y="86.7" transform="rotate(180 13.2 86.7)">o</text>
<text x="167.9" y="97.4" transform="rotate(180 167.9 97.4)">o</text>
<text x="170.9" y="98.2">GPS_EXT_LNA_EN</text>
<text x="187.4" y="98.2">&lt;4B13&gt;</text>
</g>
<g font-size="1.3">
<text x="30.8" y="1.3">5</text>
<text x="88.9" y="1.3">4</text>
<text x="146.9" y="1.3">3</text>
<text x="205" y="1.3">2</text>
<text x="263.1" y="1.3">1</text>
<text x=".5" y="28.4">D</text>
<text x="292.6" y="28.4">D</text>
<text x=".5" y="79.5">C</text>
<text x="292.6" y="79.5">C</text>
<text x=".5" y="130.6">B</text>
<text x="292.6" y="130.6">B</text>
<text x=".5" y="181.7">A</text>
<text x="292.6" y="181.7">A</text>
<text x="30.8" y="207.4">5</text>
<text x="88.9" y="207.4">4</text>
<text x="146.9" y="207.4">3</text>
<text x="205" y="207.4">2</text>
<text x="263.1" y="207.4">1</text>
</g>
</svg>
